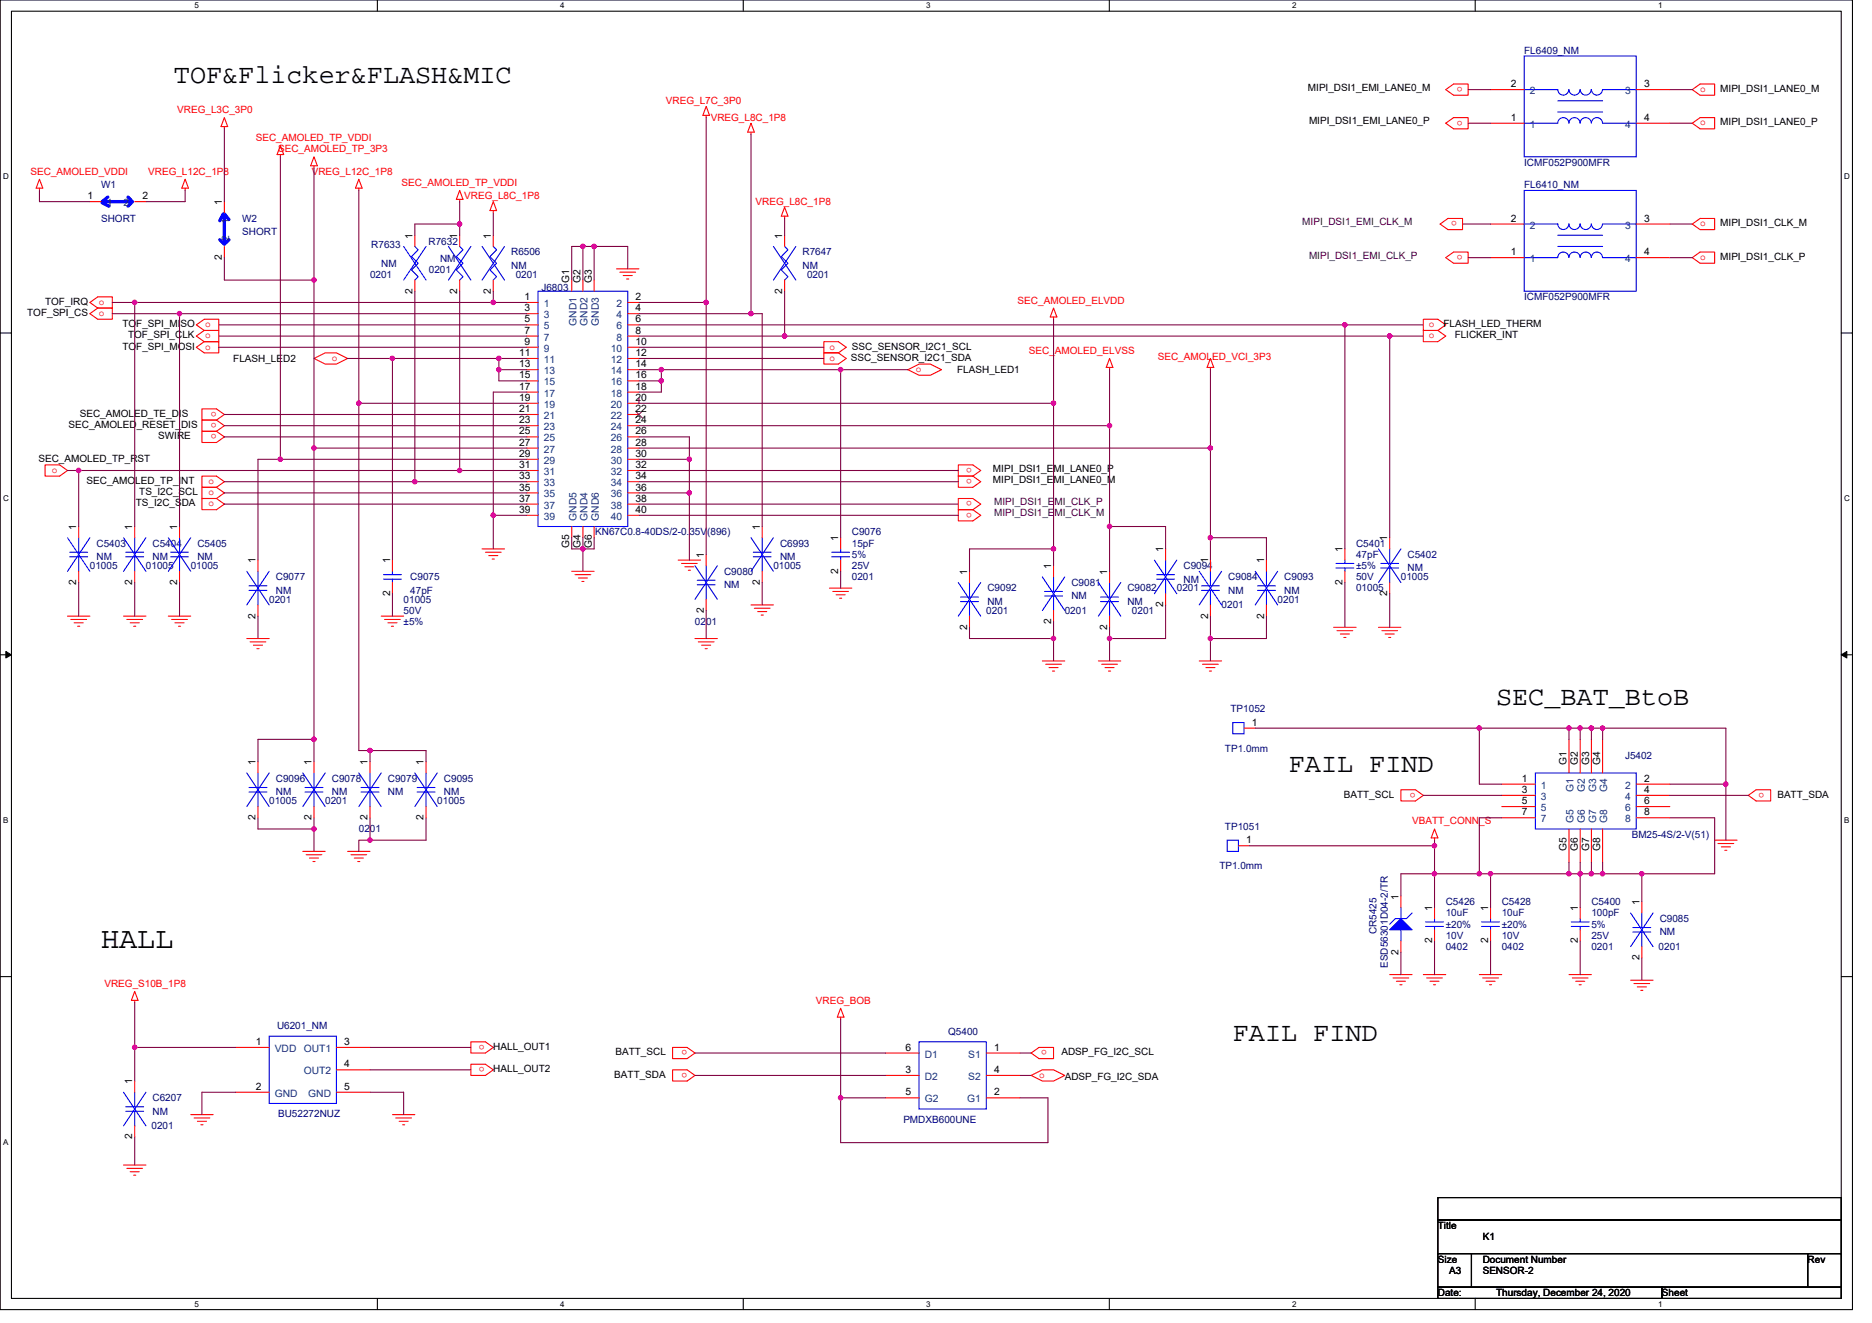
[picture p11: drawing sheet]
<svg xmlns="http://www.w3.org/2000/svg" width="297mm" height="210mm" viewBox="0 0 297 210" stroke-linecap="round" stroke-linejoin="round" font-family="sans-serif">
<path d="M0 0h293.9v207.9h-293.9zM1.8 1.8h290.4v204.3h-290.4z" fill="none" stroke="#000" stroke-width=".17"/>
<g fill="#fff">
<path d="M30.8 .2h.7v1.4h-.7z"/>
<path d="M30.8 206.3h.7v1.4h-.7z"/>
</g>
<path d="M59.9 0v1.8M59.9 206.1v1.8" fill="none" stroke="#000" stroke-width=".17"/>
<g fill="#fff">
<path d="M88.9 .2h.7v1.4h-.7z"/>
<path d="M88.9 206.3h.7v1.4h-.7z"/>
</g>
<path d="M117.9 0v1.8M117.9 206.1v1.8" fill="none" stroke="#000" stroke-width=".17"/>
<g fill="#fff">
<path d="M147 .2h.7v1.4h-.7z"/>
<path d="M147 206.3h.7v1.4h-.7z"/>
</g>
<path d="M176 0v1.8M176 206.1v1.8" fill="none" stroke="#000" stroke-width=".17"/>
<g fill="#fff">
<path d="M205 .2h.7v1.4h-.7z"/>
<path d="M205 206.3h.7v1.4h-.7z"/>
</g>
<path d="M234.1 0v1.8M234.1 206.1v1.8" fill="none" stroke="#000" stroke-width=".17"/>
<g fill="#fff">
<path d="M263.1 .2h.7v1.4h-.7z"/>
<path d="M263.1 206.3h.7v1.4h-.7z"/>
<path d="M.5 27.3h.9v1.4h-.9z"/>
<path d="M292.6 27.3h.9v1.4h-.9z"/>
<path d="M.5 78.4h.9v1.4h-.9z"/>
<path d="M292.6 78.4h.9v1.4h-.9z"/>
</g>
<path d="M0 52.9h1.8M292.2 52.9h1.7" fill="none" stroke="#000" stroke-width=".17"/>
<g fill="#fff">
<path d="M.5 129.5h.8v1.4h-.8z"/>
<path d="M292.6 129.5h.9v1.4h-.9z"/>
</g>
<path d="M0 103.9h1.8M292.2 103.9h1.7" fill="none" stroke="#000" stroke-width=".17"/>
<path d="M.9 103.4l.9 .5-.9 .5zM292.2 103.9l.8-.5v1z" fill="#000" stroke="#000" stroke-width=".16"/>
<path d="M.5 180.5h.8v1.4h-.8z" fill="#fff"/>
<path d="M0 155h1.8M292.2 155h1.7M228.2 190.1h64v3.5h-64zM228.2 193.6h64v5.4h-64zM228.2 199h5.3v5.3h-5.3zM233.5 199h53.3v5.3h-53.3zM286.8 199h5.4v5.3h-5.4zM228.2 204.3h35.5v1.8h-35.5zM263.7 204.3h28.5v1.8h-28.5z" fill="none" stroke="#000" stroke-width=".17"/>
<g fill="none" stroke="#f00" stroke-width=".17">
<path d="M35.6 18.7l.5 1.4h-1zM112.1 16.9l.5 1.4h-1.1zM112.1 18.3v.4M119.2 19.6l.5 1.4h-1.1zM229.4 19.6l1.2-.9h2.4v1.7h-2.4zM229.4 14.2l1.2-.9h2.4v1.8h-2.4zM236.5 19.6h5.3M236.5 14.2h5.3M259.6 19.6h5.4M259.6 14.2h5.4M268.5 14.2l1.3-.9h2.3v1.8h-2.3zM268.5 19.6l1.3-.9h2.3v1.7h-2.3z"/>
<path d="M6.3 28.4l.5 1.5h-1.1zM6.3 29.9v.3M14.3 32h1.7M21.4 32h1.8M29.4 28.4l.5 1.5h-1.1zM29.4 29.9v.3M35.6 20.1v.3M35.6 32v1.8M35.6 39.1v1.8M44.5 23.1l.5 1.4h-1zM44.5 24.5v.4M49.8 24.9l.6 1.4h-1.1z"/>
<path d="M49.8 26.3v.4M56.9 28.4l.6 1.5h-1.1zM56.9 29.9v.3M65.8 37.3v1.8M72.9 30.2l.6 1.4h-1.1zM72.9 31.6v.4M72.9 37.3v1.8M78.3 32l.5 1.4h-1.1zM78.3 33.4v.4M78.3 37.3v1.8M119.2 21v.3M124.5 32.9l.5 1.4h-1z"/>
<path d="M124.5 34.3v.4M124.5 37.3v1.8M228.5 35.6l1.3-.9h2.3v1.7h-2.3zM236.5 35.6h5.3M259.6 35.6h5.4M268.5 35.6l1.3-.9h2.3v1.7h-2.3zM14.3 48l1.2-.9h2.3v1.8h-2.3zM14.3 49.8l1.2-.9h2.3v1.8h-2.3zM31.2 51.6l1.2-.9h2.3v1.8h-2.3zM31.2 55.1l1.2-.9h2.3v1.8h-2.3zM32.4 52.5l-1.2 .8 1.2 .9M32.4 52.5h2.3v1.7h-2.3"/>
<path d="M49.8 56.9l1.8-.9h1.8l1.8 .9-1.8 .9h-1.8zM65.8 44.4v1.8M72.9 44.4v1.8M78.3 44.4v1.8M83.6 48h1.8M83.6 49.8h1.8M83.6 51.6h1.8M83.6 53.3h1.8M83.6 55.1h1.8M83.6 56.9h1.8M83.6 58.7h1.8M90.7 44.4v1.8"/>
<path d="M92.5 44.4v1.8M94.3 44.4v1.8M97.8 42.7h3.6M98.4 43.2h2.5M98.9 43.7h1.4M99.4 44.3h.4M99.6 48h1.8M99.6 49.8h1.8M99.6 51.6h1.8M99.6 53.3h1.8M99.6 55.1h1.8M99.6 56.9h1.8"/>
<path d="M99.6 58.7h1.8M124.5 44.4v1.8M130.7 56h2.3l1.3 .9-1.3 .9h-2.3zM130.7 54.2h2.3l1.3 .9-1.3 .9h-2.3zM144.1 58.7l1.7-.9h1.8l1.8 .9-1.8 .9h-1.8zM167.2 48.9l.5 1.4h-1.1zM167.2 50.3v.4M176.1 56.9l.5 1.4h-1.1zM176.1 58.3v.4M192.1 56.9l.5 1.4h-1.1zM192.1 58.3v.4M225.8 52.5h2.4l1.2 .8-1.2 .9h-2.4z"/>
<path d="M225.8 50.7h2.4l1.2 .9-1.2 .9h-2.4zM229.4 40.9l1.2-.9h2.4v1.8h-2.4zM236.5 40.9h5.3M259.6 40.9h5.4M268.5 40.9l1.3-.9h2.3v1.8h-2.3zM7.2 73.8h2.3l1.2 .9-1.2 .9h-2.3zM32 64.9h2.4l1.2 .9-1.2 .9h-2.4zM32 68.5h2.4l1.2 .8-1.2 .9h-2.4zM32 75.6h2.4l1.2 .9-1.2 .8h-2.4zM32 79.1h2.4l1.2 .9-1.2 .9h-2.4zM34.4 66.7h-2.4v1.8h2.4M34.4 77.3h-2.4v1.8h2.4"/>
<path d="M34.4 66.7l1.2 .9-1.2 .9M34.4 77.3l1.2 .9-1.2 .9M83.6 60.5h1.8M83.6 62.2h1.8M83.6 64h1.8M83.6 65.8h1.8M83.6 67.6h1.8M83.6 69.3h1.8M83.6 71.1h1.8M83.6 72.9h1.8M83.6 74.7h1.8M83.6 76.5h1.8"/>
<path d="M83.6 78.2h1.8M99.6 60.5h1.8M99.6 62.2h1.8M99.6 64h1.8M99.6 65.8h1.8M99.6 67.6h1.8M99.6 69.3h1.8M99.6 71.1h1.8M99.6 72.9h1.8M99.6 74.7h1.8M99.6 76.5h1.8M99.6 78.2h1.8"/>
<path d="M152.1 73.8h2.3l1.2 .9-1.2 .9h-2.3zM152.1 75.6h2.3l1.2 .9-1.2 .8h-2.3zM152.1 79.1h2.3l1.2 .9-1.2 .9h-2.3zM10.7 97.8h3.6M11.2 98.3h2.5M11.8 98.8h1.4M12.3 99.4h.4M12.5 83.6v1.7M12.5 90.7v1.8M19.6 97.8h3.6M20.1 98.3h2.5M20.7 98.8h1.4"/>
<path d="M21.2 99.4h.3M21.4 83.6v1.7M21.4 90.7v1.8M26.7 97.8h3.6M27.2 98.3h2.5M27.8 98.8h1.4M28.3 99.4h.4M28.5 83.6v1.7M28.5 90.7v1.8M40.9 88.9v1.8M40.9 96v1.8M60.5 97.8h3.5"/>
<path d="M61 98.3h2.5M61.5 98.8h1.5M62.1 99.4h.3M62.3 88.9v1.8M62.3 92.5v1.7M76.5 87.1h3.5M77 87.7h2.5M77.6 88.2h1.4M78.1 88.7h.3M83.6 80h1.8M83.6 81.8h1.8M90.7 90.7h3.6"/>
<path d="M90.7 83.6v1.7M91.2 91.2h2.5M91.8 91.7h1.4M92.3 92.3h.4M92.5 83.6v1.7M94.3 83.6v1.7M99.6 80h1.8M99.6 81.8h1.8M107.6 88.9h3.6M108.1 89.4h2.5M108.7 90h1.4M109.2 90.5h.4"/>
<path d="M112.1 88v1.8M112.1 95.1v1.8M119.2 96h3.5M119.7 96.5h2.5M120.2 97.1h1.5M120.8 97.6h.3M120.9 83.6v1.7M120.9 90.7v1.8M131.6 93.3h3.6M132.1 93.9h2.5M132.7 94.4h1.4M133.2 95h.4"/>
<path d="M133.4 85.3v1.8M133.4 88.9v1.8M152.1 80.9h2.3l1.2 .9-1.2 .9h-2.3zM153.8 90.7v1.8M153.8 97.8v1.8M167.2 89.8v1.8M167.2 96.9v1.8M176.1 90.7v1.8M176.1 97.8v1.8M185 87.1v1.8M185 94.2v1.8M192.1 88.9v1.8"/>
<path d="M192.1 96v1.8M201 88.9v1.8M201 96v1.8M211.6 99.6h3.6M213.4 87.1v1.8M213.4 90.7v1.8M218.7 99.6h3.6M220.5 85.3v1.8M220.5 92.5v1.7M39.2 101.3h3.5M39.7 101.9h2.5M40.2 102.4h1.5"/>
<path d="M40.8 103h.3M110.3 101.3h3.5M110.8 101.9h2.5M111.3 102.4h1.5M111.9 103h.3M165.4 104.9h3.5M165.9 105.4h2.5M166.5 106h1.4M167 106.5h.3M174.3 104.9h3.5M174.8 105.4h2.5M175.3 106h1.5"/>
<path d="M175.9 106.5h.3M190.3 104.9h3.5M190.8 105.4h2.5M191.3 106h1.5M191.9 106.5h.3M197.4 115.6h1.8M212.2 100.1h2.4M212.7 100.6h1.4M213.2 101.2h.4M219.3 100.1h2.5M219.8 100.6h1.4M220.3 101.2h.4"/>
<path d="M249 117.3v5.4M250.7 117.3v5.4M252.5 117.3v5.4M254.3 117.3v5.4M40.9 120.9v1.8M40.9 128v1.8M48 135.1h3.6M48.6 135.7h2.5M49.1 136.2h1.4M49.7 136.7h.3M49.8 120.9v1.8M49.8 128v1.8"/>
<path d="M55.2 135.1h3.5M55.7 135.7h2.5M56.2 136.2h1.5M56.8 136.7h.3M58.7 120.9v1.8M58.7 128v1.8M67.6 120.9v1.8M67.6 128v1.8M196.5 134.2h1.8M222.3 125.3h2.3l1.2 .9-1.2 .9h-2.3zM227.6 131.6l.6 1.4h-1.1zM227.6 133v.4"/>
<path d="M238.3 124.5h5.3M238.3 129.8h5.3M238.3 128h5.3M238.3 126.2h5.3M249 131.6v5.3M250.7 131.6v5.3M252.5 131.6v5.3M254.3 131.6v5.3M259.6 124.5h5.4M259.6 129.8h5.4M259.6 128h5.4M259.6 126.2h5.4"/>
<path d="M272.1 133.3h3.5M272.6 133.9h2.5M273.1 134.4h1.5M273.7 135h.3M277.4 126.2l1.3-.9h2.3v1.8h-2.3zM21.4 158.8v.3M21.4 157.4l.5 1.4h-1.1zM220.5 154.7h3.6M221 155.2h2.5M221.6 155.7h1.4M222.1 156.3h.4M222.3 142.2v1.8"/>
<path d="M222.3 149.4v1.7M225.8 154.7h3.6M226.4 155.2h2.5M226.9 155.7h1.4M227.5 156.3h.3M227.6 144v1.8M227.6 147.6v1.8M234.7 154.7h3.6M235.3 155.2h2.5M235.8 155.7h1.4M236.3 156.3h.4M236.5 144v1.8"/>
<path d="M236.5 147.6v1.8M249 154.7h3.5M249.5 155.2h2.5M250 155.7h1.5M250.6 156.3h.3M250.7 144v1.8M250.7 147.6v1.8M258.7 155.6h3.6M259.3 156.1h2.5M259.8 156.6h1.4M260.3 157.2h.4M260.5 143.1v1.8"/>
<path d="M260.5 150.2v1.8M21.4 171.6v1.8M21.4 178.7v1.8M30.3 176.9h3.5M30.8 177.4h2.5M31.3 178h1.5M31.9 178.5h.3M37.4 166.2h5.3M37.4 173.4h5.3M53.4 166.2h5.3M53.4 173.4h5.3M53.4 169.8h5.3"/>
<path d="M62.3 176.9h3.5M62.8 177.4h2.5M63.3 178h1.5M63.9 178.5h.3M74.7 165.4h2.3l1.3 .8-1.3 .9h-2.3zM74.7 168.9h2.3l1.3 .9-1.3 .9h-2.3zM106.7 166.2h2.3l1.3 .9-1.3 .9h-2.3zM106.7 169.8h2.3l1.3 .9-1.3 .9h-2.3zM133.4 160l.5 1.4h-1zM133.4 161.4v.4M140.5 167.1h5.3M140.5 174.2h5.3"/>
<path d="M140.5 170.7h5.3M156.5 167.1h5.3M156.5 174.2h5.3M156.5 170.7h5.3M163.6 167.1l1.3-.9h2.3v1.8h-2.3zM163.6 170.7l1.8-.9h1.8l1.7 .9-1.7 .9h-1.8zM19.6 184.9h3.6M20.1 185.4h2.5M20.7 186h1.4M21.2 186.5h.3"/>
</g>
<g fill="none" stroke="#00f" stroke-width=".17">
<path d="M241.8 8.9h17.8v16h-17.8zM241.8 14.2h5.4M247.2 14.2a.88 .88 0 0 0 .9 .9 .88 .88 0 0 0 .8-.9M247.2 16h7.1M247.2 17.8h7.1M248.9 19.5a.88 .88 0 0 0-.8-.8 .88 .88 0 0 0-.9 .8l-5.4 .1M249 14.2a.88 .88 0 0 0 .8 .9 .88 .88 0 0 0 .9-.9M249 19.5a.88 .88 0 0 1 .8-.8 .88 .88 0 0 1 .9 .8M250.7 14.2a.88 .88 0 0 0 .9 .9 .88 .88 0 0 0 .9-.9M250.7 19.5a.88 .88 0 0 1 .9-.8 .88 .88 0 0 1 .9 .8M252.5 19.5a.88 .88 0 0 1 .9-.8 .88 .88 0 0 1 .9 .8l5.3 .1M252.5 14.2a.88 .88 0 0 0 .9 .9 .88 .88 0 0 0 .9-.9"/>
<path d="M254.3 14.2h5.3M64 39.1l3.6 5.3M65.8 39.1l.6 .5-1.1 1.1 1.1 1.1-1.1 1 1.1 1.1-.6 .5M67.6 39.1l-3.6 5.3M71.2 39.1l3.5 5.3M72.9 39.1l.6 .5-1.1 1.1 1.1 1.1-1.1 1 1.1 1.1-.6 .5M74.7 39.1l-3.5 5.3M76.5 39.1l3.5 5.3M78.3 39.1l.5 .5-1.1 1.1 1.1 1.1-1.1 1 1.1 1.1-.5 .5M80 39.1l-3.5 5.3M122.7 39.1l3.6 5.3M124.5 39.1l.5 .5-1 1.1 1 1.1-1 1 1 1.1-.5 .5"/>
<path d="M126.3 39.1l-3.6 5.3M241.8 30.2h17.8v16h-17.8zM247.2 37.3h7.1M247.2 39.1h7.1M248.9 35.5a.88 .88 0 0 1-.8 .9 .88 .88 0 0 1-.9-.9l-5.4 .1M249 35.5a.88 .88 0 0 0 .8 .9 .88 .88 0 0 0 .9-.9M250.7 35.5a.88 .88 0 0 0 .9 .9 .88 .88 0 0 0 .9-.9M252.5 35.5a.88 .88 0 0 0 .9 .9 .88 .88 0 0 0 .9-.9l5.3 .1M85.4 46.2h14.2v37.4h-14.2zM241.8 40.9h5.4M248.9 40.9a.88 .88 0 0 0-.8-.9 .88 .88 0 0 0-.9 .9M250.7 40.9a.88 .88 0 0 0-.9-.9 .88 .88 0 0 0-.8 .9"/>
<path d="M252.5 40.9a.88 .88 0 0 0-.9-.9 .88 .88 0 0 0-.9 .9M254.3 40.9a.88 .88 0 0 0-.9-.9 .88 .88 0 0 0-.9 .9M254.3 40.9h5.3M10.7 85.3l3.6 5.4M11.1 87.7h2.8M11.1 88.4h2.8M12.5 85.3v2.4M12.5 88.4v2.3M14.3 85.3l-3.6 5.4M19.6 85.3l3.6 5.4M20 87.7h2.8M20 88.4h2.8"/>
<path d="M21.4 85.3v2.4M21.4 88.4v2.3M23.2 85.3l-3.6 5.4M26.7 85.3l3.6 5.4M27.1 87.7h2.8M27.1 88.4h2.8M28.5 85.3v2.4M28.5 88.4v2.3M30.3 85.3l-3.6 5.4M39.2 90.7l3.5 5.3M39.5 93h2.9M39.5 93.7h2.9"/>
<path d="M40.9 90.7v2.3M40.9 93.7v2.3M42.7 90.7l-3.5 5.3M60.9 91.2h2.8M60.9 91.9h2.8M62.3 90.7v.5M62.3 91.9v.6M110.3 89.8l3.5 5.3M110.6 92.1h2.9M110.6 92.8h2.9M112.1 89.8v2.3M112.1 92.8v2.3"/>
<path d="M113.8 89.8l-3.5 5.3M119.2 85.3l3.5 5.4M119.5 87.7h2.9M119.5 88.4h2.9M120.9 85.3v2.4M120.9 88.4v2.3M122.7 85.3l-3.5 5.4M132 87.7h2.8M132 88.4h2.8M133.4 87.1v.6M133.4 88.4v.5M152.1 92.5l3.5 5.3"/>
<path d="M152.4 94.8h2.9M152.4 95.5h2.9M153.8 92.5v2.3M153.8 95.5v2.3M155.6 92.5l-3.5 5.3M165.4 91.6l3.5 5.3M165.8 93.9h2.8M165.8 94.6h2.8M167.2 91.6v2.3M167.2 94.6v2.3M168.9 91.6l-3.5 5.3M174.3 92.5l3.5 5.3"/>
<path d="M174.6 94.8h2.9M174.6 95.5h2.9M176.1 92.5v2.3M176.1 95.5v2.3M177.8 92.5l-3.5 5.3M183.2 88.9l3.5 5.3M183.5 91.2h2.9M183.5 91.9h2.9M185 88.9v2.3M185 91.9v2.3M186.7 88.9l-3.5 5.3M190.3 90.7l3.5 5.3"/>
<path d="M190.6 93h2.9M190.6 93.7h2.9M192.1 90.7v2.3M192.1 93.7v2.3M193.8 90.7l-3.5 5.3M199.2 90.7l3.5 5.3M199.5 93h2.9M199.5 93.7h2.9M201 90.7v2.3M201 93.7v2.3M202.7 90.7l-3.5 5.3M212 89.4h2.8"/>
<path d="M212 90.1h2.8M213.4 88.9v.5M213.4 90.1v.6M218.7 87.1l3.6 5.4M219.1 89.4h2.8M219.1 90.1h2.8M220.5 87.1v2.3M220.5 90.1v2.4M222.3 87.1l-3.6 5.4M195.6 114.7h1.8v1.8h-1.8zM39.2 122.7l3.5 5.3M39.5 125h2.9"/>
<path d="M39.5 125.7h2.9M40.9 122.7v2.3M40.9 125.7v2.3M42.7 122.7l-3.5 5.3M48 122.7l3.6 5.3M48.4 125h2.8M48.4 125.7h2.8M49.8 122.7v2.3M49.8 125.7v2.3M51.6 122.7l-3.6 5.3M56.9 122.7l3.6 5.3M57.3 125h2.8"/>
<path d="M57.3 125.7h2.8M58.7 122.7v2.3M58.7 125.7v2.3M60.5 122.7l-3.6 5.3M65.8 122.7l3.6 5.3M66.2 125h2.8M66.2 125.7h2.8M67.6 122.7v2.3M67.6 125.7v2.3M69.4 122.7l-3.6 5.3M194.7 133.3h1.8v1.8h-1.8zM243.6 122.7h16v8.9h-16z"/>
<path d="M222.3 144v1.8M222.3 147.6v1.8M224.1 144.9l-.9 .9h-1.8l-.9 .9M226.2 146.3h2.8M226.2 147h2.8M227.6 145.8v.5M227.6 147v.6M235.1 146.3h2.8M235.1 147h2.8M236.5 145.8v.5M236.5 147v.6M249.3 146.3h2.9"/>
<path d="M249.3 147h2.9M250.7 145.8v.5M250.7 147v.6M258.7 144.9l3.6 5.3M259.1 147.2h2.8M259.1 147.9h2.8M260.5 144.9v2.3M260.5 147.9v2.3M262.3 144.9l-3.6 5.3M19.6 173.4l3.6 5.3M20 175.7h2.8M20 176.4h2.8"/>
<path d="M21.4 173.4v2.3M21.4 176.4v2.3M23.2 173.4l-3.6 5.3M42.7 164.5h10.7v10.6h-10.7zM145.8 165.4h10.7v10.6h-10.7z"/>
</g>
<path d="M100.9 65.3l1 1M101.9 65.3l-1.1 1" fill="none" stroke="#804000" stroke-width=".16"/>
<path d="M16.2 32.2l1.1 .5M16.6 32h3.9M17.1 31.3l-.9 .7M20.3 31.3l.5 .5M21 32l-.7 .7M34.9 38.1l.7 .7M35.4 34l-.5 1M35.6 34.3v3.9M35.6 34l.7 .8M36.3 38.1l-.5 .5" fill="none" stroke="#00f" stroke-width=".53"/>
<path d="M222.3 145.8l1.8 1.8h-3.6z" fill="#00f" stroke="#00f" stroke-width=".17"/>
<g fill="none" stroke="#800040" stroke-width=".17">
<path d="M112.1 18.7v69.3M233 14.2h3.5M233 19.6h3.5M265 14.2h3.5M265 19.6h3.5M6.3 30.2v1.8h8M29.4 30.2v1.8h-6.2M35.6 20.4v11.6M44.5 24.9v48M49.8 26.7v17.8M56.9 30.2v88.9h10.7v1.8M72.9 32v5.3"/>
<path d="M72.9 35.6h-7.1v1.7M78.3 33.8v3.5M92.5 39.1v5.3M94.3 39.1v5.3M119.2 21.3v28.5M124.5 34.7v2.6M232.1 35.6h4.4M265 35.6h3.5M17.8 49.8h65.8M17.8 48h60.5M21.4 48v35.6M28.5 49.8v33.8"/>
<path d="M34.7 51.6h48.9M34.7 53.3h48.9M34.7 55.1h48.9M35.6 40.9v3.5h14.2v26.7M55.2 56.9h28.4M62.3 56.9v32M65.8 46.2v30.3M72.9 46.2v28.5M78.3 46.2v1.8h5.3M79.2 58.7h4.4M79.2 56.9v3.6h4.4M99.6 42.7v-3.6h-8.9v5.3"/>
<path d="M101.4 48h10.7M101.4 49.8h19.5v33.8M101.4 51.6h124.4M101.4 55.1h29.3M101.4 56.9h29.3M101.4 58.7h42.7M101.4 53.3h119.1M104.9 58.7v3.5h-3.5M124.5 46.2v7.1M133.4 58.7v26.6M167.2 50.7v39.1M176.1 58.7v32"/>
<path d="M192.1 58.7v30.2M213.4 51.6v35.5M225.8 53.3h-5.3v32M233 40.9h3.5M265 40.9h3.5M10.7 74.7h72.9M12.5 74.7v8.9M35.6 78.2h48M35.6 76.5h48M35.6 65.8h48M35.6 67.6h48M35.6 69.3h48"/>
<path d="M49.8 71.1v49.8M49.8 71.1h33.8M56.9 64h26.7M83.6 72.9h-42.7v16M83.6 62.2h-5.3v24.9M101.4 67.6h74.7M101.4 74.7h50.7M101.4 76.5h50.7M101.4 72.9h8M101.4 78.2h8M101.4 71.1h90.7M101.4 69.3h8v19.6"/>
<path d="M101.4 63.1v.9h65.8M101.4 60.5h3.5M12.5 92.5v5.3M21.4 92.5v5.3M28.5 92.5v5.3M35.6 80h48M40.9 97.8v3.5M62.3 94.2v3.6M78.3 81.8h5.3M90.7 85.3v1.8h3.6v-1.8M92.5 85.3v5.4M101.4 80h50.7"/>
<path d="M101.4 81.8h50.7M112.1 96.9v4.4M120.9 92.5v3.5M133.4 90.7v2.6M153.8 99.6v1.7h13.4M167.2 98.7v6.2M167.2 87.1h-13.4v3.6M176.1 83.6h8.9v3.5M176.1 99.6v5.3M185 96v5.3h-8.9M192.1 97.8v7.1M192.1 85.3h8.9v3.6"/>
<path d="M201 97.8v3.5h-8.9M213.4 92.5v7.1M220.5 94.2v5.4M49.8 117.3h-8.9v3.6M58.7 119.1v1.8M199.2 115.6h74.7v17.7M234.7 115.6v8.9h3.6M249 115.6v1.7M250.7 115.6v1.7M252.5 115.6v1.7M254.3 115.6v1.7M40.9 129.8v1.8h8.9"/>
<path d="M49.8 129.8v5.3M58.7 129.8v3.6M58.7 133.4h-1.8v1.7M67.6 129.8v3.6l-8.9-.1M198.3 134.2h29.3M225.8 126.2h12.5M227.6 133.3v10.7M236.5 138.7v5.3M238.3 129.8h-3.6v8.9M249 136.9v1.8M250.7 136.9v7.1M252.5 136.9v1.8"/>
<path d="M254.3 136.9v1.8M260.5 138.7v4.4M265 129.8h7.1v8.9h-49.8v3.5M265 124.5h8.9M265 126.2h12.4M21.4 159.1v12.5M222.3 151.1v3.6M227.6 149.4v5.3M236.5 149.4v5.3M250.7 149.4v5.3M260.5 152v3.6M21.4 166.2h16"/>
<path d="M37.4 173.4h-5.4v3.5M58.7 166.2h16M58.7 169.8h16M58.7 173.4h5.3v3.5M110.3 167.1h30.2M110.3 170.7h30.2M133.4 161.8v19.6h32.9v-7.2h-4.5M133.4 174.2h7.1M161.8 167.1h1.8M161.8 170.7h1.8M21.4 180.5v4.4"/>
</g>
<g fill="#f0f" stroke="#f0f" stroke-width=".17">
<circle cx="248.9" cy="115.6" r=".35"/>
<circle cx="250.7" cy="115.6" r=".35"/>
<circle cx="252.5" cy="115.6" r=".35"/>
<circle cx="254.3" cy="115.6" r=".35"/>
<circle cx="273.8" cy="124.4" r=".35"/>
<circle cx="234.7" cy="138.7" r=".35"/>
<circle cx="252.5" cy="138.7" r=".35"/>
<circle cx="227.6" cy="138.7" r=".35"/>
<circle cx="248.9" cy="138.7" r=".35"/>
<circle cx="236.5" cy="138.7" r=".35"/>
<circle cx="250.7" cy="138.7" r=".35"/>
<circle cx="260.5" cy="138.7" r=".35"/>
<circle cx="254.3" cy="138.7" r=".35"/>
<circle cx="133.4" cy="174.2" r=".35"/>
<circle cx="21.4" cy="166.2" r=".35"/>
<circle cx="72.9" cy="35.5" r=".35"/>
<circle cx="92.5" cy="39.1" r=".35"/>
<circle cx="94.3" cy="39.1" r=".35"/>
<circle cx="65.8" cy="76.4" r=".35"/>
<circle cx="72.9" cy="74.7" r=".35"/>
<circle cx="112" cy="48" r=".35"/>
<circle cx="119.2" cy="49.8" r=".35"/>
<circle cx="213.4" cy="51.5" r=".35"/>
<circle cx="79.1" cy="58.7" r=".35"/>
<circle cx="104.9" cy="60.4" r=".35"/>
<circle cx="133.4" cy="58.7" r=".35"/>
<circle cx="104.9" cy="58.7" r=".35"/>
<circle cx="78.3" cy="81.8" r=".35"/>
<circle cx="56.9" cy="64" r=".35"/>
<circle cx="167.2" cy="64" r=".35"/>
<circle cx="167.2" cy="87.1" r=".35"/>
<circle cx="192.1" cy="71.1" r=".35"/>
<circle cx="192.1" cy="85.3" r=".35"/>
<circle cx="44.5" cy="72.9" r=".35"/>
<circle cx="109.4" cy="72.9" r=".35"/>
<circle cx="109.4" cy="78.2" r=".35"/>
<circle cx="92.5" cy="87.1" r=".35"/>
<circle cx="79.1" cy="56.9" r=".35"/>
<circle cx="62.3" cy="56.9" r=".35"/>
<circle cx="124.5" cy="53.3" r=".35"/>
<circle cx="220.5" cy="53.3" r=".35"/>
<circle cx="227.6" cy="134.2" r=".35"/>
<circle cx="234.7" cy="115.6" r=".35"/>
<circle cx="176" cy="83.6" r=".35"/>
<circle cx="176" cy="101.3" r=".35"/>
<circle cx="167.2" cy="101.3" r=".35"/>
<circle cx="58.7" cy="119.1" r=".35"/>
<circle cx="49.8" cy="71.1" r=".35"/>
<circle cx="49.8" cy="117.3" r=".35"/>
<circle cx="58.7" cy="133.3" r=".35"/>
<circle cx="49.8" cy="131.6" r=".35"/>
<circle cx="176" cy="67.6" r=".35"/>
<circle cx="192.1" cy="101.3" r=".35"/>
<circle cx="49.8" cy="44.4" r=".35"/>
<circle cx="21.4" cy="48" r=".35"/>
<circle cx="28.5" cy="49.8" r=".35"/>
<circle cx="78.3" cy="48" r=".35"/>
<circle cx="12.5" cy="74.7" r=".35"/>
</g>
<text font-size="4.8" x="16" y="150.5">HALL</text>
<g font-size="4.3">
<text x="27.6" y="13.2">TOF&amp;Flicker&amp;FLASH&amp;MIC</text>
<text x="237.4" y="111.8">SEC_BAT_BtoB</text>
<text x="204.5" y="122.5">FAIL FIND</text>
<text x="195.6" y="165.2">FAIL FIND</text>
</g>
<g font-size="1.6" fill="#000080">
<text x="241.8" y="8.5">FL6409_NM</text>
<text x="16" y="29.9">W1</text>
<text x="241.8" y="26.3">ICMF052P900MFR</text>
<text x="241.8" y="29.9">FL6410_NM</text>
<text x="16" y="35.2">SHORT</text>
<text x="38.4" y="35.2">W2</text>
<text x="38.4" y="37.3">SHORT</text>
<text x="58.9" y="39.4">R7633</text>
<text x="68" y="38.9">R7632</text>
<text x="69.8" y="41.5">NM</text>
<text x="81.1" y="40.5">R6506</text>
<text x="127.3" y="40.5">R7647</text>
<text x="58.7" y="44.1">0201</text>
<text x="60.5" y="42.3">NM</text>
<text x="68" y="43.3">0201</text>
<text x="81.1" y="42.7">NM</text>
<text x="81.8" y="44.1">0201</text>
<text x="85.9" y="46.2">J6803</text>
<text x="127.3" y="42.7">NM</text>
<text x="128.1" y="44.1">0201</text>
<text x="241.8" y="47.6">ICMF052P900MFR</text>
<text x="15.3" y="86.8">C5403</text>
<text x="15.3" y="88.9">NM</text>
<text x="24.2" y="86.8">C5404</text>
<text x="24.2" y="88.9">NM</text>
<text x="31.3" y="86.8">C5405</text>
<text x="31.3" y="88.9">NM</text>
<text x="94.4" y="85">KN67C0.8-40DS/2-0.35V(896)</text>
<text x="123.8" y="86.8">C6993</text>
<text x="123.8" y="88.9">NM</text>
<text x="135.2" y="85">C9076</text>
<text x="135.2" y="86.8">15pF</text>
<text x="135.2" y="88.5">5%</text>
<text x="215.2" y="86.8">C5401</text>
<text x="215.2" y="88.5">47pF</text>
<text x="223.3" y="88.5">C5402</text>
<text x="14.3" y="90.3">01005</text>
<text x="23.2" y="90.3">01005</text>
<text x="30.3" y="90.3">01005</text>
<text x="42.7" y="95.7">0201</text>
<text x="43.8" y="92.1">C9077</text>
<text x="43.8" y="94.2">NM</text>
<text x="64" y="95.7">01005</text>
<text x="65.1" y="92.1">C9075</text>
<text x="65.1" y="94.2">47pF</text>
<text x="114.9" y="91.2">C9080</text>
<text x="114.9" y="93.3">NM</text>
<text x="122.7" y="90.3">01005</text>
<text x="135.2" y="92.1">0201</text>
<text x="135.2" y="90.3">25V</text>
<text x="156.7" y="93.9">C9092</text>
<text x="170" y="93">C9081</text>
<text x="170" y="95.1">NM</text>
<text x="178.9" y="93.9">C9082</text>
<text x="186.7" y="93.9">0201</text>
<text x="187.8" y="90.3">C9094</text>
<text x="187.8" y="92.5">NM</text>
<text x="194.9" y="92.1">C9084</text>
<text x="194.9" y="94.2">NM</text>
<text x="202.7" y="95.7">0201</text>
<text x="203.8" y="92.1">C9093</text>
<text x="203.8" y="94.2">NM</text>
<text x="215.2" y="93.9">01005</text>
<text x="215.2" y="92.1">50V</text>
<text x="215.2" y="90.3">±5%</text>
<text x="222.3" y="92.1">01005</text>
<text x="223.3" y="90.7">NM</text>
<text x="64" y="97.4">50V</text>
<text x="64" y="99.2">±5%</text>
<text x="110.3" y="99.2">0201</text>
<text x="156.5" y="97.4">0201</text>
<text x="156.7" y="96">NM</text>
<text x="168.9" y="97.4">0201</text>
<text x="178.9" y="96">NM</text>
<text x="179.6" y="97.4">0201</text>
<text x="193.8" y="96.5">0201</text>
<text x="195.3" y="113.1">TP1052</text>
<text x="194.4" y="119.3">TP1.0mm</text>
<text x="43.8" y="124.1">C9096</text>
<text x="52.7" y="124.1">C9078</text>
<text x="61.5" y="124.1">C9079</text>
<text x="70.4" y="124.1">C9095</text>
<text x="257.8" y="120.5">J5402</text>
<text x="42.7" y="127.7">01005</text>
<text x="43.8" y="126.2">NM</text>
<text x="51.6" y="127.7">0201</text>
<text x="52.7" y="126.2">NM</text>
<text x="61.5" y="126.2">NM</text>
<text x="69.4" y="127.7">01005</text>
<text x="70.4" y="126.2">NM</text>
<text x="194.4" y="131.7">TP1051</text>
<text x="56.9" y="132.1">0201</text>
<text x="193.5" y="138">TP1.0mm</text>
<text x="258.9" y="133">BM25-4S/2-V(51)</text>
<text x="229.4" y="143.7">C5426</text>
<text x="238.3" y="143.7">C5428</text>
<text x="252.5" y="143.7">C5400</text>
<text x="218.4" y="148.3" transform="rotate(-90 218.4 148.3)">CR5425</text>
<text x="229.4" y="145.4">10uF</text>
<text x="229.4" y="149">10V</text>
<text x="229.4" y="147.2">±20%</text>
<text x="238.3" y="145.4">10uF</text>
<text x="238.3" y="149">10V</text>
<text x="238.3" y="147.2">±20%</text>
<text x="252.5" y="145.4">100pF</text>
<text x="252.5" y="149">25V</text>
<text x="252.5" y="147.2">5%</text>
<text x="263.4" y="146.3">C9085</text>
<text x="263.4" y="148.5">NM</text>
<text x="220.2" y="153.6" transform="rotate(-90 220.2 153.6)">ESD56301D04-2/TR</text>
<text x="229.4" y="150.8">0402</text>
<text x="238.3" y="150.8">0402</text>
<text x="252.5" y="150.8">0201</text>
<text x="263.2" y="150.8">0201</text>
<text x="44" y="163.4">U6201_NM</text>
<text x="150.4" y="164.3">Q5400</text>
<text x="24" y="179.2">0201</text>
<text x="24.2" y="174.8">C6207</text>
<text x="24.2" y="176.9">NM</text>
<text x="44.1" y="177.3">BU52272NUZ</text>
<text x="143.3" y="178.2">PMDXB600UNE</text>
</g>
<g font-size="1.6" fill="#f00">
<text x="28.1" y="17.9">VREG_L3C_3P0</text>
<text x="105.7" y="16.5">VREG_L7C_3P0</text>
<text x="232.1" y="13.8" transform="rotate(180 232.1 13.8)">o</text>
<text x="269.8" y="14.6">o</text>
<text x="40.6" y="22.4">SEC_AMOLED_TP_VDDI</text>
<text x="112.8" y="19.2">VREG_L8C_1P8</text>
<text x="232.1" y="19.1" transform="rotate(180 232.1 19.1)">o</text>
<text x="269.8" y="19.9">o</text>
<text x="4.8" y="27.7">SEC_AMOLED_VDDI</text>
<text x="23.5" y="27.7">VREG_L12C_1P8</text>
<text x="44.1" y="24.2">SEC_AMOLED_TP_3P3</text>
<text x="49.5" y="27.7">VREG_L12C_1P8</text>
<text x="63.7" y="29.5">SEC_AMOLED_TP_VDDI</text>
<text x="73.7" y="31.6">VREG_L8C_1P8</text>
<text x="119.9" y="32.5">VREG_L8C_1P8</text>
<text x="231.2" y="35.1" transform="rotate(180 231.2 35.1)">o</text>
<text x="269.8" y="35.9">o</text>
<text x="232.1" y="40.5" transform="rotate(180 232.1 40.5)">o</text>
<text x="269.8" y="41.3">o</text>
<text x="15.7" y="48.4">o</text>
<text x="15.7" y="50.1">o</text>
<text x="32.6" y="51.9">o</text>
<text x="32.6" y="53.7">o</text>
<text x="161.5" y="48.2">SEC_AMOLED_ELVDD</text>
<text x="226.7" y="53.7">o</text>
<text x="226.7" y="51.9">o</text>
<text x="32.6" y="55.5">o</text>
<text x="52.7" y="57.3">o</text>
<text x="131.6" y="57.3">o</text>
<text x="131.6" y="55.5">o</text>
<text x="145.3" y="59">o</text>
<text x="163.3" y="56.2">SEC_AMOLED_ELVSS</text>
<text x="183.7" y="57.1">SEC_AMOLED_VCI_3P3</text>
<text x="34.4" y="65.4" transform="rotate(180 34.4 65.4)">o</text>
<text x="34.4" y="67.1" transform="rotate(180 34.4 67.1)">o</text>
<text x="34.4" y="68.9" transform="rotate(180 34.4 68.9)">o</text>
<text x="8.2" y="75">o</text>
<text x="33.1" y="76.8">o</text>
<text x="154.2" y="74.3" transform="rotate(180 154.2 74.3)">o</text>
<text x="154.2" y="76" transform="rotate(180 154.2 76)">o</text>
<text x="33.1" y="78.6">o</text>
<text x="33.1" y="80.4">o</text>
<text x="154.2" y="79.6" transform="rotate(180 154.2 79.6)">o</text>
<text x="154.2" y="81.4" transform="rotate(180 154.2 81.4)">o</text>
<text x="224.6" y="125.8" transform="rotate(180 224.6 125.8)">o</text>
<text x="279.9" y="125.8" transform="rotate(180 279.9 125.8)">o</text>
<text x="224.1" y="130.9">VBATT_CONN_S</text>
<text x="16.6" y="156.6">VREG_S10B_1P8</text>
<text x="129.5" y="159.3">VREG_BOB</text>
<text x="76.9" y="165.8" transform="rotate(180 76.9 165.8)">o</text>
<text x="109" y="166.7" transform="rotate(180 109 166.7)">o</text>
<text x="166.1" y="166.7" transform="rotate(180 166.1 166.7)">o</text>
<text x="76.9" y="169.4" transform="rotate(180 76.9 169.4)">o</text>
<text x="109" y="170.3" transform="rotate(180 109 170.3)">o</text>
<text x="164.9" y="171">o</text>
</g>
<g font-size="1.6">
<text x="207.5" y="14.4">MIPI_DSI1_EMI_LANE0_M</text>
<text x="239.7" y="13.8">2</text>
<text x="260.9" y="13.8">3</text>
<text x="273" y="14.6">MIPI_DSI1_LANE0_M</text>
<text x="207.7" y="19.7">MIPI_DSI1_EMI_LANE0_P</text>
<text x="239.7" y="19.2">1</text>
<text x="260.9" y="19.2">4</text>
<text x="273" y="19.9">MIPI_DSI1_LANE0_P</text>
<text x="13.9" y="31.6">1</text>
<text x="22.6" y="31.6">2</text>
<text x="35.2" y="32.5" transform="rotate(-90 35.2 32.5)">1</text>
<text x="239.7" y="35.2">2</text>
<text x="260.9" y="35.2">3</text>
<text x="273" y="35.9">MIPI_DSI1_CLK_M</text>
<text x="35.2" y="41.3" transform="rotate(-90 35.2 41.3)">2</text>
<text x="65.4" y="37.9" transform="rotate(-90 65.4 37.9)">1</text>
<text x="72.6" y="37.9" transform="rotate(-90 72.6 37.9)">1</text>
<text x="77.9" y="37.9" transform="rotate(-90 77.9 37.9)">1</text>
<text x="124.1" y="37.9" transform="rotate(-90 124.1 37.9)">1</text>
<text x="239.7" y="40.5">1</text>
<text x="260.9" y="40.5">4</text>
<text x="273" y="41.3">MIPI_DSI1_CLK_P</text>
<text x="65.4" y="46.6" transform="rotate(-90 65.4 46.6)">2</text>
<text x="72.6" y="46.6" transform="rotate(-90 72.6 46.6)">2</text>
<text x="77.9" y="46.6" transform="rotate(-90 77.9 46.6)">2</text>
<text x="83.2" y="47.6">1</text>
<text x="90.3" y="45" transform="rotate(-90 90.3 45)">G1</text>
<text x="92.1" y="45" transform="rotate(-90 92.1 45)">G2</text>
<text x="93.9" y="45" transform="rotate(-90 93.9 45)">G3</text>
<text x="100.9" y="47.6">2</text>
<text x="124.1" y="46.6" transform="rotate(-90 124.1 46.6)">2</text>
<text x="4.3" y="50.1">TOF_SPI_CS</text>
<text x="7.2" y="48.4">TOF_IRQ</text>
<text x="19.4" y="51.9">TOF_SPI_MISO</text>
<text x="20.3" y="53.7">TOF_SPI_CLK</text>
<text x="83.2" y="49.4">3</text>
<text x="83.2" y="51.2">5</text>
<text x="83.2" y="53">7</text>
<text x="100.9" y="49.4">4</text>
<text x="100.9" y="51.2">6</text>
<text x="100.9" y="53">8</text>
<text x="229" y="51.9">FLASH_LED_THERM</text>
<text x="230.8" y="53.7">FLICKER_INT</text>
<text x="19.4" y="55.5">TOF_SPI_MOSI</text>
<text x="37" y="57.4">FLASH_LED2</text>
<text x="82.4" y="56.5">11</text>
<text x="82.4" y="58.3">13</text>
<text x="83.2" y="54.7">9</text>
<text x="100.9" y="54.7">10</text>
<text x="100.9" y="56.5">12</text>
<text x="100.9" y="58.3">14</text>
<text x="135" y="57.3">SSC_SENSOR_I2C1_SDA</text>
<text x="135.2" y="55.5">SSC_SENSOR_I2C1_SCL</text>
<text x="151.9" y="59.2">FLASH_LED1</text>
<text x="82.4" y="60.1">15</text>
<text x="82.4" y="61.8">17</text>
<text x="82.4" y="63.6">19</text>
<text x="82.4" y="65.4">21</text>
<text x="100.9" y="60.1">16</text>
<text x="100.9" y="61.8">18</text>
<text x="100.9" y="63.6">20</text>
<text x="100.9" y="65.4">22</text>
<text x="10.9" y="67.9">SEC_AMOLED_RESET_DIS</text>
<text x="12.7" y="66.1">SEC_AMOLED_TE_DIS</text>
<text x="25.1" y="69.7">SWIRE</text>
<text x="82.4" y="67.2">23</text>
<text x="82.4" y="69">25</text>
<text x="82.4" y="70.7">27</text>
<text x="100.9" y="67.2">24</text>
<text x="100.9" y="69">26</text>
<text x="100.9" y="70.7">28</text>
<text x="6.1" y="73.3">SEC_AMOLED_TP_RST</text>
<text x="13.7" y="76.8">SEC_AMOLED_TP_INT</text>
<text x="82.4" y="72.5">29</text>
<text x="82.4" y="74.3">31</text>
<text x="82.4" y="76.1">33</text>
<text x="82.4" y="77.9">35</text>
<text x="100.9" y="72.5">30</text>
<text x="100.9" y="74.3">32</text>
<text x="100.9" y="76.1">34</text>
<text x="100.9" y="77.9">36</text>
<text x="157.6" y="74.8">MIPI_DSI1_EMI_LANE0_P</text>
<text x="157.6" y="76.6">MIPI_DSI1_EMI_LANE0_M</text>
<text x="21.5" y="80.4">TS_I2C_SDA</text>
<text x="22.1" y="78.6">TS_I2C_SCL</text>
<text x="82.4" y="79.6">37</text>
<text x="82.4" y="81.4">39</text>
<text x="100.9" y="79.6">38</text>
<text x="100.9" y="81.4">40</text>
<text x="12.1" y="84.1" transform="rotate(-90 12.1 84.1)">1</text>
<text x="21" y="84.1" transform="rotate(-90 21 84.1)">1</text>
<text x="28.1" y="84.1" transform="rotate(-90 28.1 84.1)">1</text>
<text x="40.6" y="89.4" transform="rotate(-90 40.6 89.4)">1</text>
<text x="61.9" y="89.4" transform="rotate(-90 61.9 89.4)">1</text>
<text x="90.3" y="87" transform="rotate(-90 90.3 87)">G5</text>
<text x="92.1" y="87" transform="rotate(-90 92.1 87)">G4</text>
<text x="93.9" y="87" transform="rotate(-90 93.9 87)">G6</text>
<text x="111.7" y="88.5" transform="rotate(-90 111.7 88.5)">1</text>
<text x="120.6" y="84.1" transform="rotate(-90 120.6 84.1)">1</text>
<text x="133" y="85.9" transform="rotate(-90 133 85.9)">1</text>
<text x="184.6" y="87.7" transform="rotate(-90 184.6 87.7)">1</text>
<text x="191.7" y="89.4" transform="rotate(-90 191.7 89.4)">1</text>
<text x="200.6" y="89.4" transform="rotate(-90 200.6 89.4)">1</text>
<text x="213" y="87.7" transform="rotate(-90 213 87.7)">1</text>
<text x="220.1" y="85.9" transform="rotate(-90 220.1 85.9)">1</text>
<text x="12.1" y="92.8" transform="rotate(-90 12.1 92.8)">2</text>
<text x="21" y="92.8" transform="rotate(-90 21 92.8)">2</text>
<text x="28.1" y="92.8" transform="rotate(-90 28.1 92.8)">2</text>
<text x="61.9" y="94.6" transform="rotate(-90 61.9 94.6)">2</text>
<text x="120.6" y="92.8" transform="rotate(-90 120.6 92.8)">2</text>
<text x="133" y="91.1" transform="rotate(-90 133 91.1)">2</text>
<text x="153.5" y="91.2" transform="rotate(-90 153.5 91.2)">1</text>
<text x="166.8" y="90.3" transform="rotate(-90 166.8 90.3)">1</text>
<text x="175.7" y="91.2" transform="rotate(-90 175.7 91.2)">1</text>
<text x="213" y="92.8" transform="rotate(-90 213 92.8)">2</text>
<text x="220.1" y="94.6" transform="rotate(-90 220.1 94.6)">2</text>
<text x="40.6" y="98.2" transform="rotate(-90 40.6 98.2)">2</text>
<text x="111.7" y="97.3" transform="rotate(-90 111.7 97.3)">2</text>
<text x="153.5" y="99.9" transform="rotate(-90 153.5 99.9)">2</text>
<text x="166.8" y="99.1" transform="rotate(-90 166.8 99.1)">2</text>
<text x="175.7" y="99.9" transform="rotate(-90 175.7 99.9)">2</text>
<text x="184.6" y="96.4" transform="rotate(-90 184.6 96.4)">2</text>
<text x="191.7" y="98.2" transform="rotate(-90 191.7 98.2)">2</text>
<text x="200.6" y="98.2" transform="rotate(-90 200.6 98.2)">2</text>
<text x="198.6" y="115.2">1</text>
<text x="40.6" y="121.4" transform="rotate(-90 40.6 121.4)">1</text>
<text x="49.4" y="121.4" transform="rotate(-90 49.4 121.4)">1</text>
<text x="58.3" y="121.4" transform="rotate(-90 58.3 121.4)">1</text>
<text x="67.2" y="121.4" transform="rotate(-90 67.2 121.4)">1</text>
<text x="241.5" y="124.1">1</text>
<text x="241.5" y="125.9">3</text>
<text x="248.6" y="121.4" transform="rotate(-90 248.6 121.4)">G1</text>
<text x="250.4" y="121.4" transform="rotate(-90 250.4 121.4)">G2</text>
<text x="252.1" y="121.4" transform="rotate(-90 252.1 121.4)">G3</text>
<text x="253.9" y="121.4" transform="rotate(-90 253.9 121.4)">G4</text>
<text x="260.9" y="124.1">2</text>
<text x="260.9" y="125.9">4</text>
<text x="40.6" y="130.2" transform="rotate(-90 40.6 130.2)">2</text>
<text x="49.4" y="130.2" transform="rotate(-90 49.4 130.2)">2</text>
<text x="58.3" y="130.2" transform="rotate(-90 58.3 130.2)">2</text>
<text x="67.2" y="130.2" transform="rotate(-90 67.2 130.2)">2</text>
<text x="213.2" y="126.6">BATT_SCL</text>
<text x="241.5" y="129.4">7</text>
<text x="241.5" y="127.6">5</text>
<text x="260.9" y="127.6">6</text>
<text x="260.9" y="129.4">8</text>
<text x="282" y="126.6">BATT_SDA</text>
<text x="197.8" y="133.9">1</text>
<text x="248.6" y="135" transform="rotate(-90 248.6 135)">G5</text>
<text x="250.4" y="135" transform="rotate(-90 250.4 135)">G6</text>
<text x="252.1" y="135" transform="rotate(-90 252.1 135)">G7</text>
<text x="253.9" y="135" transform="rotate(-90 253.9 135)">G8</text>
<text x="221.9" y="142.8" transform="rotate(-90 221.9 142.8)">1</text>
<text x="260.1" y="143.7" transform="rotate(-90 260.1 143.7)">1</text>
<text x="227.2" y="149.7" transform="rotate(-90 227.2 149.7)">2</text>
<text x="227.2" y="144.5" transform="rotate(-90 227.2 144.5)">1</text>
<text x="236.1" y="149.7" transform="rotate(-90 236.1 149.7)">2</text>
<text x="236.1" y="144.5" transform="rotate(-90 236.1 144.5)">1</text>
<text x="250.4" y="149.7" transform="rotate(-90 250.4 149.7)">2</text>
<text x="250.4" y="144.5" transform="rotate(-90 250.4 144.5)">1</text>
<text x="221.9" y="151.5" transform="rotate(-90 221.9 151.5)">2</text>
<text x="260.1" y="152.4" transform="rotate(-90 260.1 152.4)">2</text>
<text x="40.6" y="165.9">1</text>
<text x="54.6" y="165.9">3</text>
<text x="78.3" y="166.6">HALL_OUT1</text>
<text x="97.7" y="167.5">BATT_SCL</text>
<text x="143.7" y="166.8">6</text>
<text x="157.8" y="166.8">1</text>
<text x="168.4" y="167.5">ADSP_FG_I2C_SCL</text>
<text x="21" y="172.1" transform="rotate(-90 21 172.1)">1</text>
<text x="40.6" y="173">2</text>
<text x="54.6" y="173">5</text>
<text x="54.6" y="169.4">4</text>
<text x="78.3" y="170.2">HALL_OUT2</text>
<text x="97.5" y="171">BATT_SDA</text>
<text x="143.7" y="170.3">3</text>
<text x="143.7" y="173.9">5</text>
<text x="157.8" y="170.3">4</text>
<text x="157.8" y="173.9">2</text>
<text x="168.9" y="171.4">ADSP_FG_I2C_SDA</text>
<text x="21" y="180.8" transform="rotate(-90 21 180.8)">2</text>
<text x="228.2" y="195.1">Title</text>
<text x="235.3" y="196.8">K1</text>
<text x="228.2" y="200.4">Size</text>
<text x="229.9" y="202.2">A3</text>
<text x="235.3" y="200.4">Document Number</text>
<text x="235.3" y="202.2">SENSOR-2</text>
<text x="286.8" y="200.4">Rev</text>
<text x="228.2" y="205.7">Date:</text>
<text x="237.4" y="205.7">Thursday, December 24, 2020</text>
<text x="263.7" y="205.7">Sheet</text>
</g>
<g font-size="1.6" fill="#004080">
<text x="242.7" y="14.9">2</text>
<text x="257.8" y="14.9">3</text>
<text x="242.7" y="20.3">1</text>
<text x="257.8" y="20.3">4</text>
<text x="16.9" y="32.7">1</text>
<text x="19.6" y="32.7">2</text>
<text x="36.3" y="35.6" transform="rotate(-90 36.3 35.6)">1</text>
<text x="36.3" y="38.2" transform="rotate(-90 36.3 38.2)">2</text>
<text x="242.7" y="41.6">1</text>
<text x="242.7" y="36.3">2</text>
<text x="257.8" y="36.3">3</text>
<text x="257.8" y="41.6">4</text>
<text x="86.3" y="48.7">1</text>
<text x="86.3" y="50.5">3</text>
<text x="86.3" y="52.3">5</text>
<text x="91.5" y="51.7" transform="rotate(-90 91.5 51.7)">GND1</text>
<text x="93.2" y="51.7" transform="rotate(-90 93.2 51.7)">GND2</text>
<text x="95" y="51.7" transform="rotate(-90 95 51.7)">GND3</text>
<text x="97.8" y="48.7">2</text>
<text x="97.8" y="50.5">4</text>
<text x="97.8" y="52.3">6</text>
<text x="86.3" y="54.1">7</text>
<text x="86.3" y="55.8">9</text>
<text x="86.3" y="57.6">11</text>
<text x="86.3" y="59.4">13</text>
<text x="96.9" y="55.8">10</text>
<text x="96.9" y="57.6">12</text>
<text x="96.9" y="59.4">14</text>
<text x="97.8" y="54.1">8</text>
<text x="86.3" y="61.2">15</text>
<text x="86.3" y="62.9">17</text>
<text x="86.3" y="64.7">19</text>
<text x="96.9" y="61.2">16</text>
<text x="96.9" y="62.9">18</text>
<text x="96.9" y="64.7">20</text>
<text x="86.3" y="66.5">21</text>
<text x="86.3" y="68.3">23</text>
<text x="86.3" y="70.1">25</text>
<text x="86.3" y="71.8">27</text>
<text x="96.9" y="66.5">22</text>
<text x="96.9" y="68.3">24</text>
<text x="96.9" y="70.1">26</text>
<text x="96.9" y="71.8">28</text>
<text x="86.3" y="73.6">29</text>
<text x="86.3" y="75.4">31</text>
<text x="86.3" y="77.2">33</text>
<text x="96.9" y="73.6">30</text>
<text x="96.9" y="75.4">32</text>
<text x="96.9" y="77.2">34</text>
<text x="86.3" y="79">35</text>
<text x="86.3" y="80.7">37</text>
<text x="86.3" y="82.5">39</text>
<text x="91.5" y="82.7" transform="rotate(-90 91.5 82.7)">GND5</text>
<text x="93.2" y="82.7" transform="rotate(-90 93.2 82.7)">GND4</text>
<text x="95" y="82.7" transform="rotate(-90 95 82.7)">GND6</text>
<text x="96.9" y="79">36</text>
<text x="96.9" y="80.7">38</text>
<text x="96.9" y="82.5">40</text>
<text x="244.5" y="125.2">1</text>
<text x="249.7" y="125.8" transform="rotate(-90 249.7 125.8)">G1</text>
<text x="251.5" y="125.8" transform="rotate(-90 251.5 125.8)">G2</text>
<text x="253.3" y="125.8" transform="rotate(-90 253.3 125.8)">G3</text>
<text x="255" y="125.8" transform="rotate(-90 255 125.8)">G4</text>
<text x="257.8" y="125.2">2</text>
<text x="244.5" y="130.5">7</text>
<text x="244.5" y="127">3</text>
<text x="244.5" y="128.7">5</text>
<text x="249.7" y="130.7" transform="rotate(-90 249.7 130.7)">G5</text>
<text x="251.5" y="130.7" transform="rotate(-90 251.5 130.7)">G6</text>
<text x="253.3" y="130.7" transform="rotate(-90 253.3 130.7)">G7</text>
<text x="255" y="130.7" transform="rotate(-90 255 130.7)">G8</text>
<text x="257.8" y="128.7">6</text>
<text x="257.8" y="127">4</text>
<text x="257.8" y="130.5">8</text>
<text x="43.6" y="167">VDD</text>
<text x="48.2" y="167">OUT1</text>
<text x="146.7" y="167.9">D1</text>
<text x="153.6" y="167.9">S1</text>
<text x="48.2" y="170.5">OUT2</text>
<text x="146.7" y="171.4">D2</text>
<text x="153.6" y="171.4">S2</text>
<text x="43.6" y="174.1">GND</text>
<text x="48.9" y="174.1">GND</text>
<text x="146.7" y="175">G2</text>
<text x="153.5" y="175">G1</text>
</g>
<g font-size="1.6" fill="#400040">
<text x="206.6" y="35.7">MIPI_DSI1_EMI_CLK_M</text>
<text x="207.7" y="41.1">MIPI_DSI1_EMI_CLK_P</text>
<text x="157.8" y="80.2">MIPI_DSI1_EMI_CLK_P</text>
<text x="157.8" y="82">MIPI_DSI1_EMI_CLK_M</text>
</g>
<g font-size="1.3">
<text x="30.8" y="1.3">5</text>
<text x="88.9" y="1.3">4</text>
<text x="147" y="1.3">3</text>
<text x="205" y="1.3">2</text>
<text x="263.1" y="1.3">1</text>
<text x=".5" y="28.4">D</text>
<text x="292.6" y="28.4">D</text>
<text x=".5" y="79.5">C</text>
<text x="292.6" y="79.5">C</text>
<text x=".5" y="130.6">B</text>
<text x="292.6" y="130.6">B</text>
<text x=".5" y="181.7">A</text>
<text x="30.8" y="207.4">5</text>
<text x="88.9" y="207.4">4</text>
<text x="147" y="207.4">3</text>
<text x="205" y="207.4">2</text>
<text x="263.1" y="207.4">1</text>
</g>
</svg>
